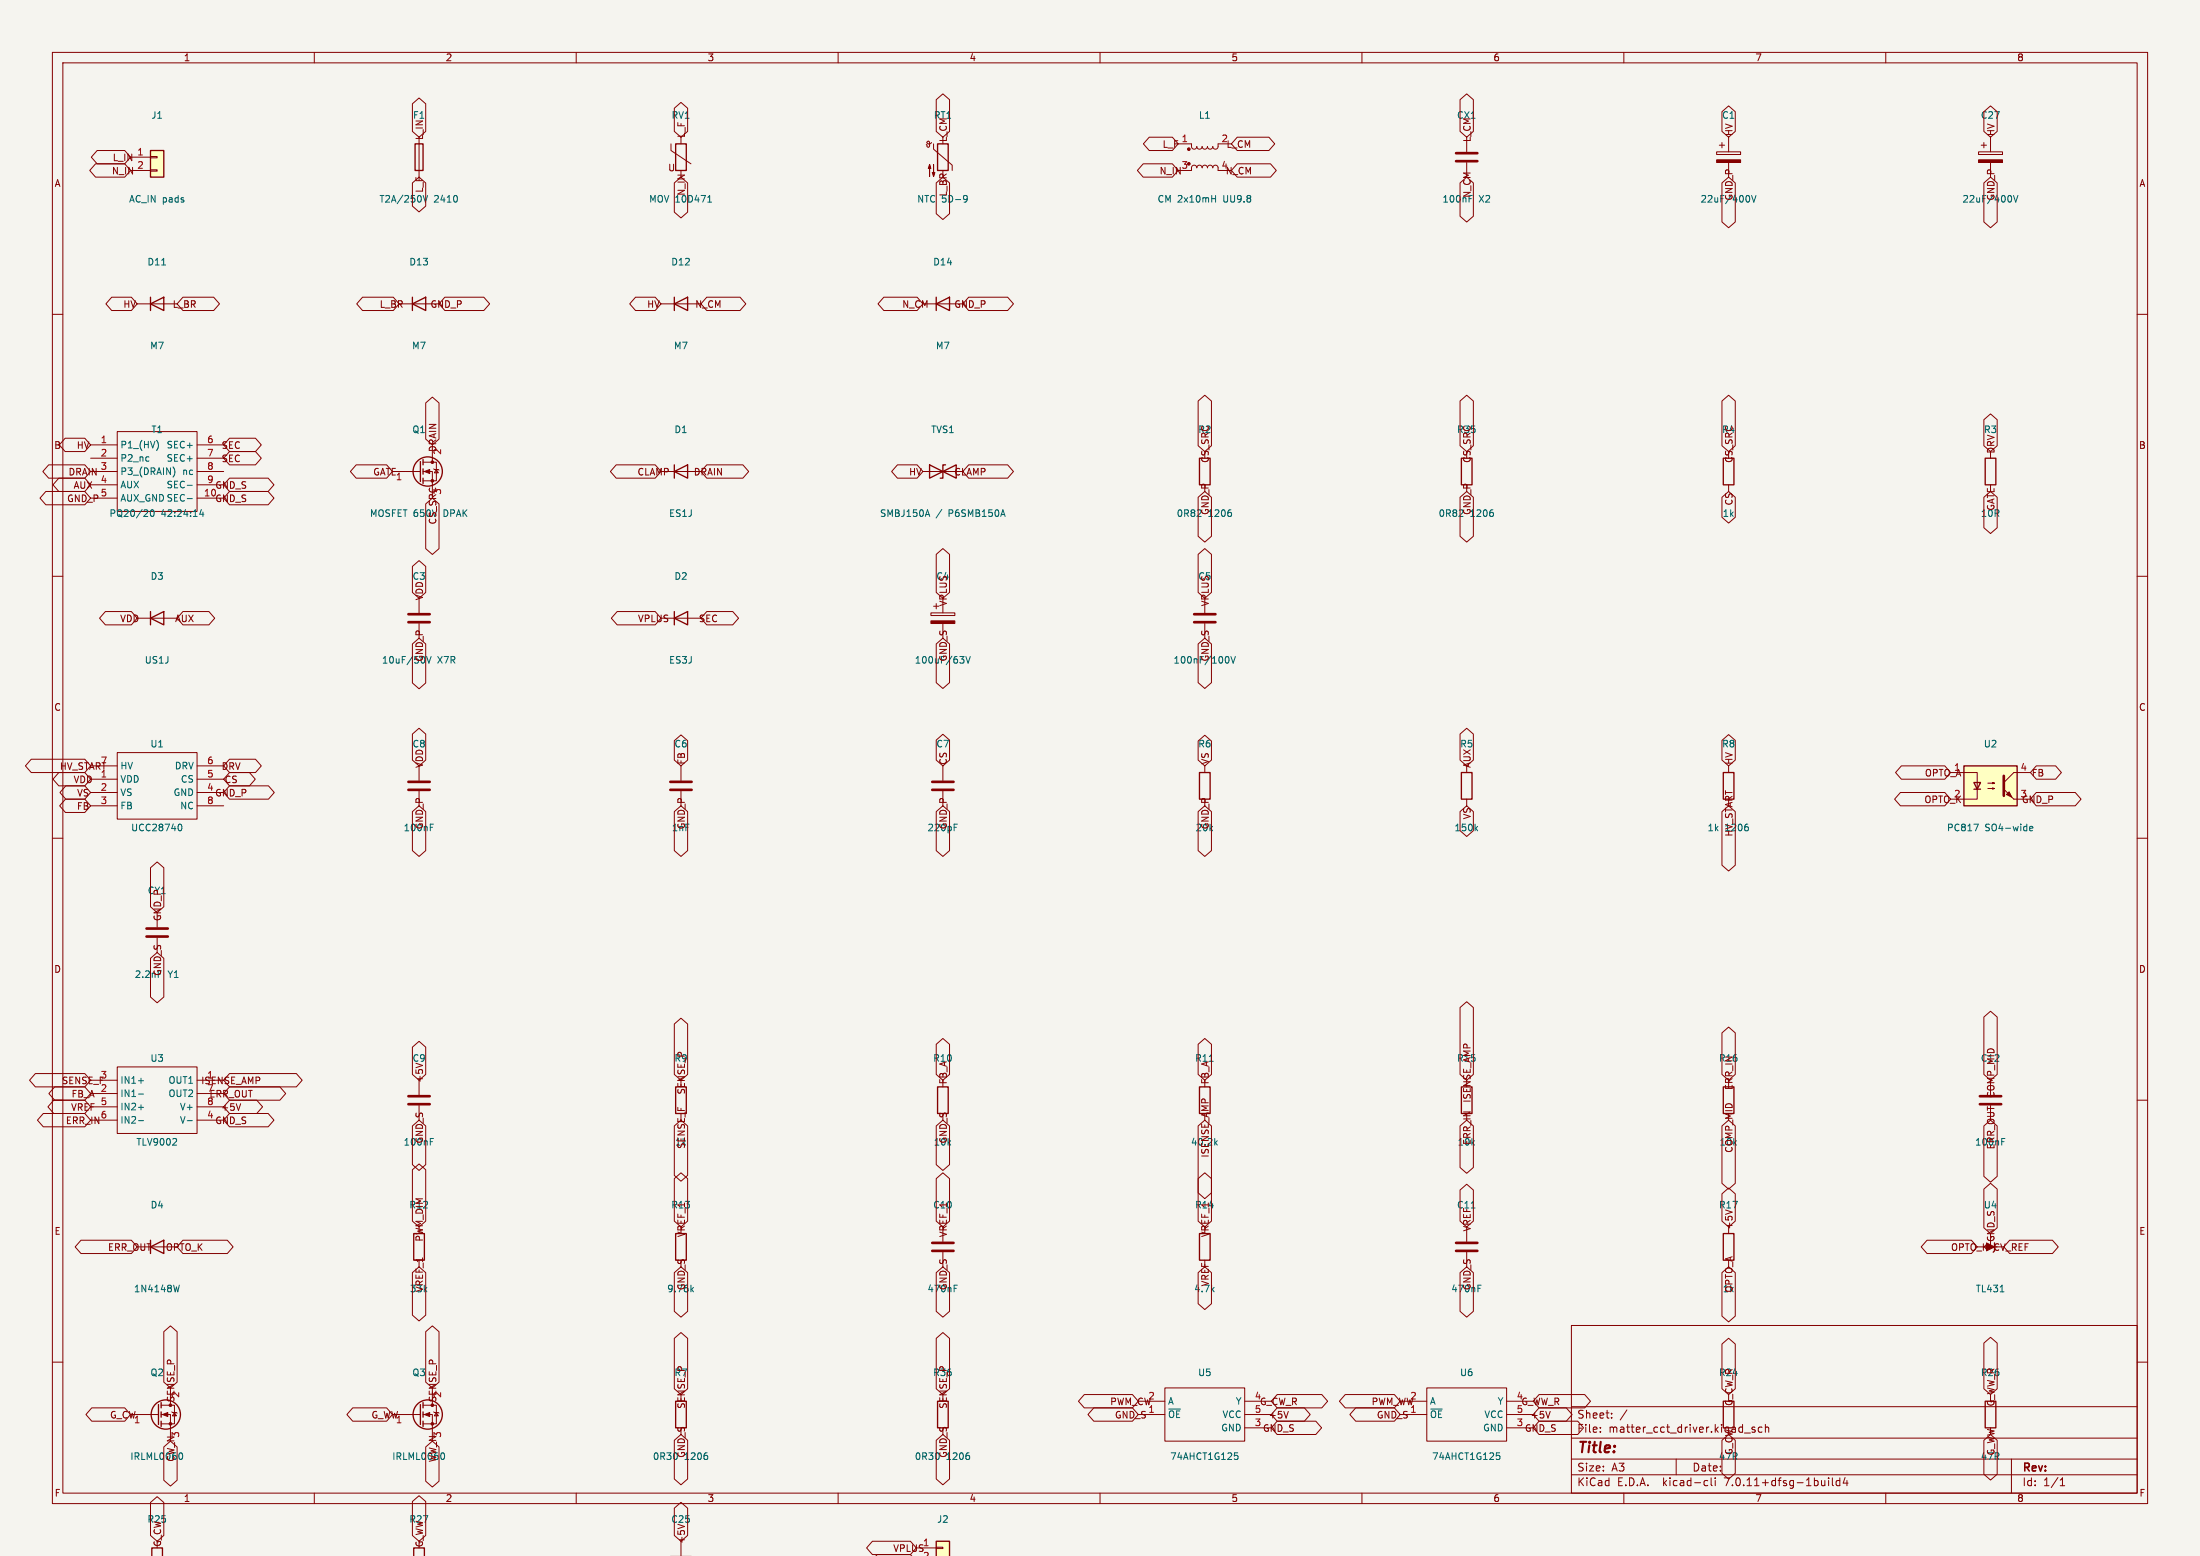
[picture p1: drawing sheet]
<svg xmlns="http://www.w3.org/2000/svg" width="420mm" height="297mm" viewBox="0 0 420 297" stroke-linecap="round" stroke-linejoin="round" font-family="sans-serif">
<path d="M0 0h420v297h-420z" fill="#f5f4ef" stroke="#f5f4ef" stroke-width=".19"/>
<g fill="none" stroke="#840000" stroke-width=".19">
<path d="M10 10h400v277h-400zM12 12h396v273h-396zM60 10v2M78.7 19.8l1.3-1.1 1.3 1.1v5.3l-1.3 1.1-1.3-1.1zM110 10v2M160 10v2M178.7 19l1.3-1.1 1.3 1.1v6.1l-1.3 1.1-1.3-1.1zM210 10v2M260 10v2M278.7 19l1.3-1.1 1.3 1.1v6.1l-1.3 1.1-1.3-1.1zM310 10v2M360 10v2"/>
<path d="M18.2 31.3h5.6l1.1 1.2-1.1 1.3h-5.6l-1.1-1.3zM18.5 28.7h5.3l1.1 1.3-1.1 1.3h-5.3l-1.1-1.3zM24.9 30h3.8M24.9 32.5h3.8M28.7 32.4h1.3v.3h-1.3zM28.7 29.9h1.3v.2h-1.3zM78.7 34.9l1.3-1.1 1.3 1.1v4.4l-1.3 1.2-1.3-1.2zM80 26.2v7.6M128.1 27.5v1.2l3.8 2.6M128.7 34.9l1.3-1.1 1.3 1.1v5.6l-1.3 1.1-1.3-1.1zM128.7 20.7l1.3-1.2 1.3 1.2v4.4l-1.3 1.1-1.3-1.1zM130 26.2v1.3"/>
<path d="M130 32.5v1.3M177.8 27.2l-.2 .2-.4 .1-.2-.2v-.2l.2-.1 .2 .1 .1 .8-.2 .2-.3-.1-.2-.4M178.2 27.5v1l3.6 3v1M178.7 34.9l1.3-1.1 1.3 1.1v5.9l-1.3 1.1-1.3-1.1zM180 32.5v1.3M218.2 31.3h5.6l1.1 1.2-1.1 1.3h-5.6l-1.1-1.3zM219.4 26.2h4.4l1.1 1.3-1.1 1.2h-4.4l-1.1-1.2zM224.9 27.5h2.6v.7l.5 .3 .3-.2 .2-.3 .1 .3 .3 .2 .4-.2 .2-.3 .1 .3 .3 .2 .4-.1 .2-.4 .2 .4h.5l.3-.4 .2 .3 .4 .2 .4-.3v-.7h2.6M232.5 32l-.1-.3-.3-.2-.4 .2-.2 .3-.1-.3-.3-.2-.4 .1-.2 .4-.2-.4h-.5l-.3 .4-.2-.3-.4-.2-.3 .2-.1 .3-.2-.3-.4-.2-.4 .3v.7h-2.6M232.5 32.5h2.6M236.2 26.2h6l1.2 1.3-1.2 1.2h-6l-1.1-1.2zM236.2 31.3h6.3l1.2 1.2-1.2 1.3h-6.3l-1.1-1.3z"/>
<path d="M278.7 34.9l1.3-1.1 1.3 1.1v6.4l-1.3 1.1-1.3-1.1zM280 26.2v2.8M280 31v2.8M327.7 29h4.6v.5h-4.6zM328.2 27.7h1M328.7 21.3l1.3-1.1 1.3 1.1v3.8l-1.3 1.1-1.3-1.1zM328.7 34.9l1.3-1.1 1.3 1.1v7.5l-1.3 1.1-1.3-1.1zM328.7 27.2v1M330 26.2v2.8M330 31v2.8M377.7 29h4.6v.5h-4.6zM378.2 27.7h1"/>
<path d="M378.7 34.9l1.3-1.1 1.3 1.1v7.5l-1.3 1.1-1.3-1.1zM378.7 21.3l1.3-1.1 1.3 1.1v3.8l-1.3 1.1-1.3-1.1zM378.7 27.2v1M380 26.2v2.8M380 31v2.8M10 60h2M21.3 56.7h3.8l1.1 1.3-1.1 1.3h-3.8l-1.1-1.3zM26.2 58h7.6M34.9 56.7h5.9l1.1 1.3-1.1 1.3h-5.9l-1.1-1.3zM69.2 56.7h5.9l1.1 1.3-1.1 1.3h-5.9l-1.1-1.3zM76.2 58h7.6M84.9 56.7h7.5l1.1 1.3-1.1 1.3h-7.5l-1.1-1.3z"/>
<path d="M121.3 56.7h3.8l1.1 1.3-1.1 1.3h-3.8l-1.1-1.3zM126.2 58h7.6M134.9 56.7h6.4l1.1 1.3-1.1 1.3h-6.4l-1.1-1.3zM168.7 56.7h6.4l1.1 1.3-1.1 1.3h-6.4l-1.1-1.3zM176.2 58h7.6M184.9 56.7h7.5l1.1 1.3-1.1 1.3h-7.5l-1.1-1.3zM408 60h2M81.3 76.9l1.2-1.1 1.3 1.1v6.9l-1.3 1.1-1.2-1.1zM228.7 76.5l1.3-1.1 1.3 1.1v8.6l-1.3 1.1-1.3-1.1zM278.7 76.5l1.3-1.1 1.3 1.1v8.6l-1.3 1.1-1.3-1.1zM328.7 76.5l1.3-1.1 1.3 1.1v8.6l-1.3 1.1-1.3-1.1zM8.7 93.8h7.5l1.1 1.3-1.1 1.3h-7.5l-1.1-1.3z"/>
<path d="M9.3 88.7h6.9l1.1 1.3-1.1 1.3h-6.9l-1.1-1.3zM11.2 91.3h5l1.1 1.2-1.1 1.3h-5l-1.1-1.3zM12.4 83.6h3.8l1.1 1.3-1.1 1.3h-3.8l-1.1-1.3zM17.3 90h5.1M17.3 84.9h5.1M17.3 95.1h5.1M17.3 87.5h5.1M17.3 92.5h5.1M22.4 82.4h15.2v15.2h-15.2zM37.6 90h5.1M37.6 84.9h5.1M37.6 95.1h5.1"/>
<path d="M37.6 87.5h5.1M37.6 92.5h5.1M43.8 93.8h7.4l1.1 1.3-1.1 1.3h-7.4l-1.1-1.3zM43.8 91.3h7.4l1.1 1.2-1.1 1.3h-7.4l-1.1-1.3zM43.8 86.2h5l1.1 1.3-1.1 1.2h-5l-1.1-1.2zM43.8 83.6h5l1.1 1.3-1.1 1.3h-5l-1.1-1.3zM68 88.7h5.8l1.1 1.3-1.1 1.3h-5.8l-1.1-1.3zM74.9 90h5.4M80.8 90h1.7v2.5M80.8 88.2h2.5v3.6h-2.5M81.3 96.2l1.2-1.1 1.3 1.1v8.5l-1.3 1.1-1.2-1.1zM82.5 84.9v3.3"/>
<path d="M82.8 89.5l1 .2M83.3 89.6l.4 .7h-.8zM117.6 88.7h7.5l1.1 1.3-1.1 1.3h-7.5l-1.1-1.3zM126.2 90h7.6M134.9 88.7h6.9l1.1 1.3-1.1 1.3h-6.9l-1.1-1.3zM171.3 88.7h3.8l1.1 1.3-1.1 1.3h-3.8l-1.1-1.3zM176.2 90h7.6M184.9 88.7h7.5l1.1 1.3-1.1 1.3h-7.5l-1.1-1.3zM228.7 94.9l1.3-1.1 1.3 1.1v7.5l-1.3 1.1-1.3-1.1zM278.7 94.9l1.3-1.1 1.3 1.1v7.5l-1.3 1.1-1.3-1.1zM328.7 94.9l1.3-1.1 1.3 1.1v3.8l-1.3 1.1-1.3-1.1zM330 92.5v1.3"/>
<path d="M378.7 80.1l1.3-1.1 1.3 1.1v5l-1.3 1.1-1.3-1.1zM378.7 94.9l1.3-1.1 1.3 1.1v5.8l-1.3 1.1-1.3-1.1zM380 86.2v1.3M10 110h2M20.1 116.7h5l1.1 1.3-1.1 1.3h-5l-1.1-1.3zM26.2 118h7.6M34.9 116.7h5l1.1 1.3-1.1 1.3h-5l-1.1-1.3zM78.7 108.1l1.3-1.1 1.3 1.1v5l-1.3 1.1-1.3-1.1zM80 114.2v2.8M80 119v2.8M117.8 116.7h7.3l1.1 1.3-1.1 1.3h-7.3l-1.1-1.3zM126.2 118h7.6"/>
<path d="M134.9 116.7h5l1.1 1.3-1.1 1.3h-5l-1.1-1.3zM177.7 117h4.6v.5h-4.6zM178.2 115.7h1M178.7 105.8l1.3-1.1 1.3 1.1v7.3l-1.3 1.1-1.3-1.1zM178.7 115.2v1M180 114.2v2.8M180 119v2.8M228.7 105.8l1.3-1.1 1.3 1.1v7.3l-1.3 1.1-1.3-1.1zM230 114.2v2.8M230 119v2.8M408 110h2M78.7 122.9l1.3-1.1 1.3 1.1v7.5l-1.3 1.1-1.3-1.1z"/>
<path d="M178.7 122.9l1.3-1.1 1.3 1.1v7.4l-1.3 1.1-1.3-1.1zM228.7 122.9l1.3-1.1 1.3 1.1v7.4l-1.3 1.1-1.3-1.1zM6 144.9h10.2l1.1 1.3-1.1 1.3h-10.2l-1.1-1.3zM10 160h2M11.2 147.5h5l1.1 1.2-1.1 1.3h-5l-1.1-1.3zM12.5 152.5h3.7l1.1 1.3-1.1 1.3h-3.7l-1.1-1.3zM12.6 150h3.6l1.1 1.3-1.1 1.2h-3.6l-1.2-1.2zM17.3 148.7h5.1M17.3 151.3h5.1M17.3 153.8h5.1M17.3 146.2h5.1M22.4 143.6h15.2v12.7h-15.2z"/>
<path d="M37.6 148.7h5.1M37.6 151.3h5.1M37.6 153.8h5.1M37.6 146.2h5.1M43.8 150h7.5l1.1 1.3-1.1 1.2h-7.5l-1.1-1.2zM43.8 144.9h5l1.1 1.3-1.1 1.3h-5l-1.1-1.3zM43.8 147.5h3.8l1.1 1.2-1.1 1.3h-3.8l-1.1-1.3zM78.7 154.9l1.3-1.1 1.3 1.1v7.5l-1.3 1.1-1.3-1.1zM78.7 140.1l1.3-1.1 1.3 1.1v5l-1.3 1.1-1.3-1.1zM80 146.2v2.8M80 151v2.8M128.7 154.9l1.3-1.1 1.3 1.1v7.5l-1.3 1.1-1.3-1.1z"/>
<path d="M128.7 141.4l1.3-1.1 1.3 1.1v3.7l-1.3 1.1-1.3-1.1zM130 146.2v2.8M130 151v2.8M178.7 141.3l1.3-1.1 1.3 1.1v3.8l-1.3 1.1-1.3-1.1zM178.7 154.9l1.3-1.1 1.3 1.1v7.5l-1.3 1.1-1.3-1.1zM180 146.2v2.8M180 151v2.8M228.7 154.9l1.3-1.1 1.3 1.1v7.5l-1.3 1.1-1.3-1.1zM228.7 141.4l1.3-1.1 1.3 1.1v3.7l-1.3 1.1-1.3-1.1zM230 146.2v1.3M278.7 140.1l1.3-1.1 1.3 1.1v5l-1.3 1.1-1.3-1.1zM278.7 154.9l1.3-1.1 1.3 1.1v3.7l-1.3 1.1-1.3-1.1z"/>
<path d="M280 146.2v1.3M280 152.5v1.3M328.7 141.3l1.3-1.1 1.3 1.1v3.8l-1.3 1.1-1.3-1.1zM328.7 154.9l1.3-1.1 1.3 1.1v10.2l-1.3 1.2-1.3-1.2zM330 146.2v1.3M362.8 151.3h8.5l1.1 1.2-1.1 1.3h-8.5l-1.1-1.3zM363 146.2h8.3l1.1 1.3-1.1 1.2h-8.3l-1.1-1.2zM374.9 147.5h2.6v5h-2.6M379.5 150.5h1.3l-.4 .1v-.2l.4 .1M379.5 149.5h1.3l-.4 .1v-.2l.4 .1M384.4 152.5h3.2M387.6 147.5h-3.2l-1.9 1.9"/>
<path d="M388.7 151.3h7.5l1.1 1.2-1.1 1.3h-7.5l-1.1-1.3zM388.7 146.2h3.7l1.1 1.3-1.1 1.2h-3.7l-1.1-1.2zM408 160h2M28.7 165.6l1.3-1.1 1.3 1.1v7.5l-1.3 1.1-1.3-1.1zM30 174.2v2.8M30 179v2.8M28.7 182.9l1.3-1.1 1.3 1.1v7.4l-1.3 1.1-1.3-1.1zM78.7 199.9l1.3-1.1 1.3 1.1v5.2l-1.3 1.1-1.3-1.1zM128.7 195.5l1.3-1.2 1.3 1.2v9.6l-1.3 1.1-1.3-1.1zM178.7 199.3l1.3-1.1 1.3 1.1v5.8l-1.3 1.1-1.3-1.1zM228.7 199.3l1.3-1.1 1.3 1.1v5.8l-1.3 1.1-1.3-1.1zM278.7 192.3l1.3-1.1 1.3 1.1v12.8l-1.3 1.1-1.3-1.1z"/>
<path d="M328.7 197.2l1.3-1.2 1.3 1.2v7.9l-1.3 1.1-1.3-1.1zM378.7 194.1l1.3-1.1 1.3 1.1v11l-1.3 1.1-1.3-1.1zM6.8 204.9h9.4l1.1 1.3-1.1 1.3h-9.4l-1.2-1.3zM8.3 212.5h7.9l1.1 1.3-1.1 1.3h-7.9l-1.1-1.3zM10 210h2M10.3 210h5.9l1.1 1.3-1.1 1.2h-5.9l-1.2-1.2zM10.4 207.5h5.8l1.1 1.2-1.1 1.3h-5.8l-1.1-1.3zM17.3 206.2h5.1M17.3 208.7h5.1M17.3 213.8h5.1M17.3 211.3h5.1M22.4 203.7h15.2v12.7h-15.2z"/>
<path d="M37.6 206.2h5.1M37.6 208.7h5.1M37.6 213.8h5.1M37.6 211.3h5.1M43.8 212.5h7.4l1.1 1.3-1.1 1.3h-7.4l-1.1-1.3zM43.8 210h5.2l1.1 1.3-1.1 1.2h-5.2l-1.1-1.2zM43.8 207.5h9.6l1.1 1.2-1.1 1.3h-9.6l-1.1-1.3zM43.8 204.9h12.8l1.1 1.3-1.1 1.3h-12.8l-1.1-1.3zM45.9 210.7l-.4 1.2M78.7 214.9l1.3-1.1 1.3 1.1v7.4l-1.3 1.1-1.3-1.1zM80 206.2v2.8M80 211v2.8"/>
<path d="M128.7 214.9l1.3-1.1 1.3 1.1v9.5l-1.3 1.1-1.3-1.1zM178.7 214.9l1.3-1.1 1.3 1.1v7.4l-1.3 1.1-1.3-1.1zM228.7 214.9l1.3-1.1 1.3 1.1v12.8l-1.3 1.1-1.3-1.1zM278.7 214.9l1.3-1.1 1.3 1.1v7.9l-1.3 1.2-1.3-1.2zM328.7 214.9l1.3-1.1 1.3 1.1v11l-1.3 1.1-1.3-1.1zM378.7 214.9l1.3-1.1 1.3 1.1v9.6l-1.3 1.2-1.3-1.2zM408 210h2M15.5 236.7h9.6l1.1 1.3-1.1 1.3h-9.6l-1.2-1.3zM28.7 238h2.6M34.9 236.7h8.5l1.1 1.3-1.1 1.3h-8.5l-1.1-1.3zM78.7 223.3l1.3-1.1 1.3 1.1v9.8l-1.3 1.1-1.3-1.1zM128.7 225l1.3-1.1 1.3 1.1v8.1l-1.3 1.1-1.3-1.1z"/>
<path d="M178.7 225l1.3-1.1 1.3 1.1v8.1l-1.3 1.1-1.3-1.1zM180 234.2v2.8M180 239v2.8M228.7 225l1.3-1.1 1.3 1.1v8.1l-1.3 1.1-1.3-1.1zM278.7 227.1l1.3-1.1 1.3 1.1v6l-1.3 1.1-1.3-1.1zM280 234.2v2.8M280 239v2.8M328.7 227.9l1.3-1.1 1.3 1.1v5.2l-1.3 1.1-1.3-1.1zM330 234.2v1.3M367.9 236.7h8.4l1.2 1.3-1.2 1.3h-8.4l-1.1-1.3zM378.7 227l1.3-1.1 1.3 1.1v7.3l-1.3 1.2-1.3-1.2zM380 235.5v2.5"/>
<path d="M383.7 236.7h8.1l1.1 1.3-1.1 1.3h-8.1l-1.2-1.3zM10 260h2M31.3 254.2l1.2-1.1 1.3 1.1v9.6l-1.3 1.1-1.2-1.1zM78.7 242.9l1.3-1.1 1.3 1.1v8.1l-1.3 1.1-1.3-1.1zM81.3 254.2l1.2-1.1 1.3 1.1v9.6l-1.3 1.1-1.2-1.1zM128.7 255.5l1.3-1.2 1.3 1.2v9.6l-1.3 1.1-1.3-1.1zM128.7 242.9l1.3-1.1 1.3 1.1v7.4l-1.3 1.1-1.3-1.1zM178.7 255.5l1.3-1.2 1.3 1.2v9.6l-1.3 1.1-1.3-1.1zM178.7 242.9l1.3-1.1 1.3 1.1v7.4l-1.3 1.1-1.3-1.1zM228.7 242.9l1.3-1.1 1.3 1.1v6l-1.3 1.1-1.3-1.1zM278.7 242.9l1.3-1.1 1.3 1.1v7.4l-1.3 1.1-1.3-1.1zM300 253h108v32h-108z"/>
<path d="M328.7 242.9l1.3-1.1 1.3 1.1v8.3l-1.3 1.1-1.3-1.1zM328.7 256.5l1.3-1.1 1.3 1.1v8.6l-1.3 1.1-1.3-1.1zM378.7 256.4l1.3-1.1 1.3 1.1v8.7l-1.3 1.1-1.3-1.1zM408 260h2M17.5 268.7h6.3l1.1 1.3-1.1 1.3h-6.3l-1.1-1.3zM24.9 270h5.4M30.8 270h1.7v5.1M30.8 268.2h2.5v3.6h-2.5M31.3 276.2l1.2-1.1 1.3 1.1v6.3l-1.3 1.2-1.2-1.2zM32.8 269.5l1 .2M33.3 269.6l.4 .7h-.8zM67.3 268.7h6.5l1.1 1.3-1.1 1.3h-6.5l-1.1-1.3z"/>
<path d="M74.9 270h5.4M80.8 270h1.7v5.1M80.8 268.2h2.5v3.6h-2.5M81.3 276.2l1.2-1.1 1.3 1.1v6.5l-1.3 1.1-1.2-1.1zM82.8 269.5l1 .2M83.3 269.6l.4 .7h-.8zM128.7 274.9l1.3-1.1 1.3 1.1v7.4l-1.3 1.1-1.3-1.1zM178.7 274.9l1.3-1.1 1.3 1.1v7.4l-1.3 1.1-1.3-1.1zM207 266.2h9.2l1.1 1.3-1.1 1.2h-9.2l-1.1-1.2zM208.8 268.7h7.4l1.1 1.3-1.1 1.3h-7.4l-1.1-1.3zM217.3 270h5.1M217.3 267.5h5.1"/>
<path d="M222.4 264.9h15.2v10.2h-15.2zM237.6 270h5.1M237.6 267.5h5.1M237.6 272.5h5.1M243.8 268.7h5.2l1.1 1.3-1.1 1.3h-5.2l-1.1-1.3zM243.8 266.2h8.5l1.2 1.3-1.2 1.2h-8.5l-1.1-1.2zM243.8 271.3h7.4l1.1 1.2-1.1 1.3h-7.4l-1.1-1.3zM245.9 269.4l-.4 1.3M256.8 266.2h9.4l1.1 1.3-1.1 1.2h-9.4l-1.1-1.2zM258.8 268.7h7.4l1.1 1.3-1.1 1.3h-7.4l-1.1-1.3zM267.3 270h5.1M267.3 267.5h5.1"/>
<path d="M272.4 264.9h15.2v10.2h-15.2zM287.6 270h5.1M287.6 267.5h5.1M287.6 272.5h5.1M293.8 271.3h7.4l1.1 1.2-1.1 1.3h-7.4l-1.1-1.3zM293.8 266.2h8.7l1.1 1.3-1.1 1.2h-8.7l-1.1-1.2zM293.8 268.7h5.2l1.1 1.3-1.1 1.3h-5.2l-1.1-1.3zM295.9 269.4l-.4 1.3M300 278.5h108M300 274.5h108M300 268.5h108M305.5 273.2v.2"/>
<path d="M305.5 272.5v.1M307.7 270.5v.2M307.7 269.8v.1M310.6 269.1l-1.3 1.9M320 278.5v3M328.7 274.9l1.3-1.1 1.3 1.1v6.3l-1.3 1.1-1.3-1.1zM333 273.5h1.2M335 272.5l-.3-.1-.3 .2 .1 .2 .5 .2v.3h-.6M336.4 272.5l-.5-.1-.2 .3 .1 .6h.6M337 272.5l.2-.1 .4 .1 .1 .9M337 271.9v1.5M378.7 274.9l1.3-1.1 1.3 1.1v6.5l-1.3 1.1-1.3-1.1z"/>
<path d="M384 278.5v6.5M28.7 286.8l1.3-1.1 1.3 1.1v6.3l-1.3 1.1-1.3-1.1zM60 285v2M78.7 286.6l1.3-1.1 1.3 1.1v6.5l-1.3 1.1-1.3-1.1zM110 285v2M128.7 287.9l1.3-1.1 1.3 1.1v5.2l-1.3 1.1-1.3-1.1zM130 294.2v2.8M160 285v2M166.5 294.2h7.3l1.1 1.3-1.1 1.2h-7.3l-1.1-1.2zM167.2 297.1l.3-.4h6.3l.3 .4M174.9 295.5h3.8M178.7 295.3h1.3v.3h-1.3z"/>
<path d="M210 285v2M260 285v2M300 281.5h108M310 285v2M325.6 282.6l.4 .1M326 283.5l-.4 .1M326.7 282.1v1.3l.2 .2M327.4 282.1v.1M327.4 282.6v1M349.1 282.1v.1M349.1 282.6v1M349.8 282.1v1.3l.2 .2"/>
<path d="M351.2 282.7l-.4-.1-.3 .3 .2 .6h.5M351.2 282.1v1.5M352.2 282l-.3 1.1h.9M352.6 282.6v1M360 285v2M393.3 283.6h.9M393.3 282.5l.4-.4v1.5"/>
</g>
<g fill="none" stroke="#840000" stroke-width=".25">
<path d="M28.7 28.7h2.6v5.1h-2.6zM79.2 27.5h1.6v5h-1.6zM129 27.5h2v5h-2zM179 27.5h2v5h-2zM28.7 58l2.6-1.3v2.6zM28.7 56.7v2.6M78.7 58l2.6-1.3v2.6zM78.7 56.7v2.6M128.7 58l2.6-1.3v2.6zM128.7 56.7v2.6M178.7 58l2.6-1.3v2.6zM178.7 56.7v2.6"/>
<path d="M80.3 88.1v3.8M80.8 87.7v1M80.8 89.5v1M80.8 91.3v1M128.7 90l2.6-1.3v2.6zM128.7 88.7v2.6M177.5 88.7v2.6l5-2.6v2.6zM180.5 88.7h-.5v2.6h-.5M229 87.5h2v5h-2zM279 87.5h2v5h-2zM329 87.5h2v5h-2zM379 87.5h2v5h-2z"/>
<path d="M28.7 118l2.6-1.3v2.6zM28.7 116.7v2.6M128.7 118l2.6-1.3v2.6zM128.7 116.7v2.6M229 147.5h2v5h-2zM279 147.5h2v5h-2zM329 147.5h2v5h-2zM374.9 146.2h10.2v7.6h-10.2zM376.8 149.4h1.3l-.6 1.2zM376.8 150.6h1.3M129 207.5h2v5h-2zM179 207.5h2v5h-2z"/>
<path d="M229 207.5h2v5h-2zM279 207.5h2v5h-2zM329 207.5h2v5h-2zM28.7 238l2.6-1.3v2.6zM28.7 236.7v2.6M79 235.5h2v5h-2zM129 235.5h2v5h-2zM229 235.5h2v5h-2zM329 235.5h2v5h-2zM30.3 268.1v3.8M30.8 267.7v1M30.8 269.5v1"/>
<path d="M30.8 271.3v1M80.3 268.1v3.8M80.8 267.7v1M80.8 269.5v1M80.8 271.3v1M129 267.5h2v5h-2zM179 267.5h2v5h-2zM329 267.5h2v5h-2zM379 267.5h2v5h-2zM29 297.1v-1.6h2v1.6M79 297.1v-1.6h2v1.6M178.7 297.1v-2.9h2.6v2.9"/>
<circle cx="81.7" cy="90" r="2.79"/>
<circle cx="31.7" cy="270" r="2.79"/>
<circle cx="81.7" cy="270" r="2.79"/>
</g>
<g fill="none" stroke="#006464" stroke-width=".19">
<path d="M80.8 37.3l.4 1.3 .4-1.3M87.3 37.6v.7M135.1 38.6h.7M135.2 37.6l.3-.3v1.3M184.1 37.4l.3-.1 .3 .3a.84 .84 0 0 1-.4 1h-.2M184.7 37.9l-.3 .2-.3-.1M231.3 37.9h.8M232.1 37.3v1.3M333.7 37.3a.79 .79 0 0 1 0 1.3M334.4 37.3l.4 1.3 .4-1.3M383.7 37.3a.79 .79 0 0 1 0 1.3M384.4 37.3l.4 1.3 .4-1.3"/>
<path d="M30.9 50.6h.7M28.8 97.4l.2-.1a.68 .68 0 0 1 .4 .6 .68 .68 0 0 1-.4 .7l-.3-.5zM30.1 84.4l.1 .5-.1 .7M33.2 89.4l.2 .6-.2 .8M35.7 95.2h1M35.7 92.6h1M38.4 97.2l-.3 1h.8M38.7 97.7v.9M176.8 98.2h.6M177.1 97.3l.4 1.3M235 97.9v.6M285 97.9v.6"/>
<path d="M81.5 125.3l.4 1.3 .4-1.3M183.2 125.3h.8l-.4 .5M183.8 125.8l.2 .2v.3l-.2 .3M184.4 125.3l.4 1.3 .4-1.3M234.1 125.4l.1-.1a.68 .68 0 0 1 .4 .6 .68 .68 0 0 1-.4 .7l-.1-.1M235 125.3l.4 1.3 .4-1.3M34.2 157.4l.1-.1a.68 .68 0 0 1 .4 .6 .68 .68 0 0 1-.4 .7l-.1-.1M82.1 157.3h.7M82.1 157.9h.5M182.1 157.3h.7M182.1 157.9h.5M281.7 158.1l.4 .5"/>
<path d="M282.1 157.7l-.5 .5M333.7 157.9v.6M376.8 157.3h.9l-.6 1.3M387.5 158.2l.6-.2-.1-.2-.4-.1-.1 .2v.6h.5M26.4 208.8h1M26.4 206.3h1M26.4 213.9h1M26.4 211.4h1M33.6 217.4l.1 .2v.3l-.8 .7h.8M35.7 213.9h1M82.1 217.9h.5M82.1 217.3h.7"/>
<path d="M232 218.1l.4 .5M232.4 217.7l-.5 .5M382.1 217.9h.5M382.1 217.3h.7M280.9 230.6h.7M34.2 245.3l-.3 1.3M132 246.1l.4 .5M132.4 245.7l-.5 .5M182.1 245.9h.5M182.1 245.3h.7M282.1 245.9h.5M282.1 245.3h.7"/>
<path d="M381.8 246.6h.8M34.4 277.3a.68 .68 0 0 1 .5 .6 .68 .68 0 0 1-.5 .7M84.4 277.3a.68 .68 0 0 1 .5 .6 .68 .68 0 0 1-.5 .7M135 277.9v.6M185 277.9v.6M235.7 277.3h.6M235.8 277.8h.3l.3 .2-.1 .5-.5 .1M285.7 277.3h.6M285.8 277.8h.3l.2 .2-.1 .5-.4 .1"/>
</g>
<g fill="#ffffc2" stroke="#ffffc2" stroke-width=".19">
<path d="M178.7 294.2h2.6v2.9h-2.6z"/>
<path d="M374.9 146.2h10.2v7.6h-10.2z"/>
<path d="M28.7 28.7h2.6v5.1h-2.6z"/>
</g>
<g fill="#840000" stroke="#840000" stroke-width=".19">
<path d="M81 270l1-.4v.8z"/>
<path d="M31 270l1-.4v.8z"/>
<path d="M382.5 150.6l1.9 1.9z"/>
<path d="M383 151.7l.6-.6 .5 1.1z"/>
<path d="M377.7 30.5h4.6v.5h-4.6z"/>
<path d="M327.7 30.5h4.6v.5h-4.6z"/>
<path d="M81 90l1-.4v.8z"/>
<path d="M177.7 118.5h4.6v.5h-4.6z"/>
<path d="M177.5 31.4l.2 .8h-.5l.3-.8v2.3z"/>
<path d="M178.2 31.4v2.3l-.2-.8h.5l-.3 .8z"/>
<circle cx="82.5" cy="271.8" r=".25"/>
<circle cx="82.5" cy="268.2" r=".25"/>
<circle cx="32.5" cy="271.8" r=".25"/>
<circle cx="32.5" cy="268.2" r=".25"/>
<circle cx="82.5" cy="91.8" r=".25"/>
<circle cx="82.5" cy="88.2" r=".25"/>
<circle cx="227" cy="31.3" r=".25"/>
<circle cx="227" cy="28.5" r=".25"/>
</g>
<g fill="none" stroke="#840000" stroke-width=".51">
<path d="M278 30.8h4M278 29.2h4M78 118.8h4M78 117.2h4M228 118.8h4M228 117.2h4M78 150.8h4M78 149.2h4M128 150.8h4M128 149.2h4M178 150.8h4M178 149.2h4"/>
<path d="M382.5 148.1v3.8M28 178.8h4M28 177.2h4M78 210.8h4M78 209.2h4M378 210.8h4M378 209.2h4M178 238.8h4M178 237.2h4M278 238.8h4M278 237.2h4"/>
</g>
<text font-size="2.8" fill="#840000" x="301" y="277.9">Title:</text>
<g font-size="2.1" fill="#840000">
<text x="301" y="273.7">File:</text>
<text x="301" y="271">Sheet:</text>
<text x="307.1" y="273.7">matter_cct_driver.kicad_sch</text>
<text x="301" y="281.1">Size:</text>
<text x="307.6" y="281.1">A3</text>
<text x="323" y="281.1">Date:</text>
<text x="386" y="281.3">Rev:</text>
<text x="301" y="283.9">KiCad</text>
<text x="308.7" y="283.9">E.D.A.</text>
<text x="317.6" y="283.9">kicad-cli</text>
<text x="329.5" y="283.9">7.0.11+dfsg-1build4</text>
<text x="386" y="283.9">Id:</text>
<text x="390.1" y="283.9">1/1</text>
</g>
<g font-size="1.8" fill="#840000">
<text x="35" y="11.9">1</text>
<text x="85" y="11.9">2</text>
<text x="135" y="11.9">3</text>
<text x="185" y="11.9">4</text>
<text x="235" y="11.9">5</text>
<text x="285" y="11.9">6</text>
<text x="335" y="11.9">7</text>
<text x="385" y="11.9">8</text>
<text x="78.7" y="22.9">F1</text>
<text x="178.2" y="22.9">RT1</text>
<text x="278.1" y="22.9">CX1</text>
<text x="81" y="26.8" transform="rotate(-90 81 26.8)">L_IN</text>
<text x="131" y="26.4" transform="rotate(-90 131 26.4)">L_F</text>
<text x="181" y="27.2" transform="rotate(-90 181 27.2)">L_CM</text>
<text x="221.8" y="28.4">L_F</text>
<text x="234" y="28.4">L_CM</text>
<text x="281" y="27.2" transform="rotate(-90 281 27.2)">L_CM</text>
<text x="331" y="26.1" transform="rotate(-90 331 26.1)">HV</text>
<text x="381" y="26.1" transform="rotate(-90 381 26.1)">HV</text>
<text x="10.3" y="35.9">A</text>
<text x="21.3" y="33.5">N_IN</text>
<text x="21.4" y="31">L_IN</text>
<text x="127.4" y="32.9">U</text>
<text x="221.3" y="33.5">N_IN</text>
<text x="233.9" y="33.5">N_CM</text>
<text x="408.3" y="35.9">A</text>
<text x="81" y="36.9" transform="rotate(-90 81 36.9)">L_F</text>
<text x="131" y="37.5" transform="rotate(-90 131 37.5)">N_IN</text>
<text x="179.7" y="38.9">5D-9</text>
<text x="181" y="37.6" transform="rotate(-90 181 37.6)">L_BR</text>
<text x="275.3" y="38.9">100nF</text>
<text x="281" y="37.9" transform="rotate(-90 281 37.9)">N_CM</text>
<text x="331" y="38.4" transform="rotate(-90 331 38.4)">GND_P</text>
<text x="381" y="38.4" transform="rotate(-90 381 38.4)">GND_P</text>
<text x="23.4" y="59">HV</text>
<text x="32.9" y="59">L_BR</text>
<text x="72.4" y="59">L_BR</text>
<text x="82.1" y="59">GND_P</text>
<text x="123.5" y="59">HV</text>
<text x="132.6" y="59">N_CM</text>
<text x="172.1" y="59">N_CM</text>
<text x="182.1" y="59">GND_P</text>
<text x="228.7" y="82.9">R2</text>
<text x="278.1" y="82.9">R35</text>
<text x="328.7" y="82.9">R4</text>
<text x="378.7" y="82.9">R3</text>
<text x="10.3" y="85.9">B</text>
<text x="14.6" y="85.9">HV</text>
<text x="42.2" y="88.4">SEC</text>
<text x="42.2" y="85.9">SEC</text>
<text x="83.5" y="86.4" transform="rotate(-90 83.5 86.4)">DRAIN</text>
<text x="84.5" y="86.9" transform="rotate(-90 84.5 86.9)">2</text>
<text x="231" y="88.5" transform="rotate(-90 231 88.5)">CS_SRC</text>
<text x="281" y="88.5" transform="rotate(-90 281 88.5)">CS_SRC</text>
<text x="331" y="88.5" transform="rotate(-90 331 88.5)">CS_SRC</text>
<text x="381" y="86.7" transform="rotate(-90 381 86.7)">DRV</text>
<text x="408.2" y="85.9">B</text>
<text x="13" y="91">DRAIN</text>
<text x="14" y="93.5">AUX</text>
<text x="19.1" y="94.8">5</text>
<text x="38.8" y="94.8">10</text>
<text x="41" y="93.5">GND_S</text>
<text x="71.2" y="91">GATE</text>
<text x="84.5" y="94.5" transform="rotate(-90 84.5 94.5)">3</text>
<text x="121.6" y="91">CLAMP</text>
<text x="132.4" y="91">DRAIN</text>
<text x="173.4" y="91">HV</text>
<text x="182.1" y="91">CLAMP</text>
<text x="12.7" y="96">GND_P</text>
<text x="41" y="96">GND_S</text>
<text x="83.5" y="100.2" transform="rotate(-90 83.5 100.2)">CS_SRC</text>
<text x="230.6" y="98.9">1206</text>
<text x="231" y="98.4" transform="rotate(-90 231 98.4)">GND_P</text>
<text x="280.6" y="98.9">1206</text>
<text x="281" y="98.4" transform="rotate(-90 281 98.4)">GND_P</text>
<text x="331" y="96.6" transform="rotate(-90 331 96.6)">CS</text>
<text x="378.1" y="98.9">10R</text>
<text x="381" y="97.6" transform="rotate(-90 381 97.6)">GATE</text>
<text x="78.7" y="110.9">C3</text>
<text x="178.7" y="110.9">C4</text>
<text x="228.7" y="110.9">C5</text>
<text x="22.8" y="119">VDD</text>
<text x="33.3" y="119">AUX</text>
<text x="81" y="114.7" transform="rotate(-90 81 114.7)">VDD</text>
<text x="121.7" y="119">VPLUS</text>
<text x="133.3" y="119">SEC</text>
<text x="181" y="115.8" transform="rotate(-90 181 115.8)">VPLUS</text>
<text x="231" y="115.8" transform="rotate(-90 231 115.8)">VPLUS</text>
<text x="81" y="126.4" transform="rotate(-90 81 126.4)">GND_P</text>
<text x="181" y="126.4" transform="rotate(-90 181 126.4)">GND_S</text>
<text x="231" y="126.4" transform="rotate(-90 231 126.4)">GND_S</text>
<text x="10.3" y="135.9">C</text>
<text x="408.2" y="135.9">C</text>
<text x="78.7" y="142.9">C8</text>
<text x="11.3" y="147.1">HV_START</text>
<text x="14" y="149.7">VDD</text>
<text x="19.1" y="145.9">7</text>
<text x="42.2" y="147.1">DRV</text>
<text x="42.8" y="149.7">CS</text>
<text x="81" y="146.7" transform="rotate(-90 81 146.7)">VDD</text>
<text x="131" y="146" transform="rotate(-90 131 146)">FB</text>
<text x="181" y="146.1" transform="rotate(-90 181 146.1)">CS</text>
<text x="231" y="146" transform="rotate(-90 231 146)">VS</text>
<text x="281" y="146.7" transform="rotate(-90 281 146.7)">AUX</text>
<text x="331" y="146.1" transform="rotate(-90 331 146.1)">HV</text>
<text x="367.4" y="148.4">OPTO_A</text>
<text x="372.9" y="147.2">1</text>
<text x="387.8" y="148.4">FB</text>
<text x="14.6" y="154.8">FB</text>
<text x="14.6" y="152.2">VS</text>
<text x="41" y="152.2">GND_P</text>
<text x="367.3" y="153.5">OPTO_K</text>
<text x="372.9" y="152.3">2</text>
<text x="385.6" y="152.3">3</text>
<text x="385.9" y="153.5">GND_P</text>
<text x="77" y="158.9">100nF</text>
<text x="81" y="158.4" transform="rotate(-90 81 158.4)">GND_P</text>
<text x="128.2" y="158.9">1nF</text>
<text x="131" y="158.4" transform="rotate(-90 131 158.4)">GND_P</text>
<text x="177" y="158.9">220pF</text>
<text x="181" y="158.4" transform="rotate(-90 181 158.4)">GND_P</text>
<text x="228.2" y="158.9">20k</text>
<text x="231" y="158.4" transform="rotate(-90 231 158.4)">GND_P</text>
<text x="281" y="156.5" transform="rotate(-90 281 156.5)">VS</text>
<text x="329.3" y="158.9">1206</text>
<text x="331" y="159.8" transform="rotate(-90 331 159.8)">HV_START</text>
<text x="28.1" y="170.9">CY1</text>
<text x="31" y="175.9" transform="rotate(-90 31 175.9)">GND_P</text>
<text x="10.3" y="185.9">D</text>
<text x="408.2" y="185.9">D</text>
<text x="25.6" y="186.9">2.2nF</text>
<text x="31" y="186.4" transform="rotate(-90 31 186.4)">GND_S</text>
<text x="78.7" y="202.9">C9</text>
<text x="128.7" y="202.9">R9</text>
<text x="178.1" y="202.9">R10</text>
<text x="228.1" y="202.9">R11</text>
<text x="278.1" y="202.9">R15</text>
<text x="328.1" y="202.9">R16</text>
<text x="378.1" y="202.9">C12</text>
<text x="11.7" y="207.1">SENSE_F</text>
<text x="13.6" y="209.7">FB_A</text>
<text x="19.1" y="205.9">3</text>
<text x="38.3" y="207.1">ISENSE_AMP</text>
<text x="39.5" y="205.9">1</text>
<text x="39.5" y="208.5">7</text>
<text x="39.9" y="209.7">ERR_OUT</text>
<text x="81" y="206.8" transform="rotate(-90 81 206.8)">+5V</text>
<text x="131" y="209" transform="rotate(-90 131 209)">SENSE_P</text>
<text x="181" y="207.1" transform="rotate(-90 181 207.1)">FB_A</text>
<text x="231" y="207.1" transform="rotate(-90 231 207.1)">FB_A</text>
<text x="331" y="208.2" transform="rotate(-90 331 208.2)">ERR_IN</text>
<text x="381" y="209.7" transform="rotate(-90 381 209.7)">COMP_MID</text>
<text x="12.5" y="214.8">ERR_IN</text>
<text x="13.5" y="212.2">VREF</text>
<text x="39.5" y="211">8</text>
<text x="41" y="214.8">GND_S</text>
<text x="42.1" y="212.2">+5V</text>
<text x="281" y="210.6" transform="rotate(-90 281 210.6)">ISENSE_AMP</text>
<text x="77" y="218.9">100nF</text>
<text x="81" y="218.4" transform="rotate(-90 81 218.4)">GND_S</text>
<text x="128.8" y="218.9">1k</text>
<text x="131" y="219.4" transform="rotate(-90 131 219.4)">SENSE_F</text>
<text x="178.2" y="218.9">10k</text>
<text x="181" y="218.4" transform="rotate(-90 181 218.4)">GND_S</text>
<text x="227.3" y="218.9">40.2k</text>
<text x="231" y="221.1" transform="rotate(-90 231 221.1)">ISENSE_AMP</text>
<text x="278.2" y="218.9">10k</text>
<text x="281" y="218.6" transform="rotate(-90 281 218.6)">ERR_IN</text>
<text x="328.2" y="218.9">10k</text>
<text x="331" y="220.1" transform="rotate(-90 331 220.1)">COMP_MID</text>
<text x="377" y="218.9">100nF</text>
<text x="381" y="219.5" transform="rotate(-90 381 219.5)">ERR_OUT</text>
<text x="78.1" y="230.9">R12</text>
<text x="128.1" y="230.9">R13</text>
<text x="178.1" y="230.9">C10</text>
<text x="228.1" y="230.9">R14</text>
<text x="278.1" y="230.9">C11</text>
<text x="328.1" y="230.9">R17</text>
<text x="378.6" y="230.9">U4</text>
<text x="10.3" y="235.9">E</text>
<text x="20.5" y="239">ERR_OUT</text>
<text x="31.6" y="239">OPTO_K</text>
<text x="81" y="237.1" transform="rotate(-90 81 237.1)">PWM_DIM</text>
<text x="131" y="236.2" transform="rotate(-90 131 236.2)">VREF_1</text>
<text x="181" y="236.2" transform="rotate(-90 181 236.2)">VREF_1</text>
<text x="231" y="236.2" transform="rotate(-90 231 236.2)">VREF_1</text>
<text x="281" y="235.2" transform="rotate(-90 281 235.2)">VREF</text>
<text x="331" y="234.8" transform="rotate(-90 331 234.8)">+5V</text>
<text x="372.4" y="239">OPTO_K CV_REF</text>
<text x="381" y="237.2" transform="rotate(-90 381 237.2)">GND_S</text>
<text x="408.3" y="235.9">E</text>
<text x="231" y="245.6" transform="rotate(-90 231 245.6)">VREF</text>
<text x="78.2" y="246.9">33k</text>
<text x="81" y="246.7" transform="rotate(-90 81 246.7)">VREF_1</text>
<text x="127.3" y="246.9">9.76k</text>
<text x="131" y="246.4" transform="rotate(-90 131 246.4)">GND_S</text>
<text x="177" y="246.9">470nF</text>
<text x="181" y="246.4" transform="rotate(-90 181 246.4)">GND_S</text>
<text x="227.9" y="246.9">4.7k</text>
<text x="277" y="246.9">470nF</text>
<text x="281" y="246.4" transform="rotate(-90 281 246.4)">GND_S</text>
<text x="328.8" y="246.9">1k</text>
<text x="331" y="246.8" transform="rotate(-90 331 246.8)">OPTO_A</text>
<text x="128.7" y="262.9">R7</text>
<text x="178.1" y="262.9">R36</text>
<text x="328.1" y="262.9">R24</text>
<text x="378.1" y="262.9">R26</text>
<text x="33.5" y="267.7" transform="rotate(-90 33.5 267.7)">SENSE_P</text>
<text x="34.5" y="266.9" transform="rotate(-90 34.5 266.9)">2</text>
<text x="83.5" y="267.7" transform="rotate(-90 83.5 267.7)">SENSE_P</text>
<text x="84.5" y="266.9" transform="rotate(-90 84.5 266.9)">2</text>
<text x="131" y="269" transform="rotate(-90 131 269)">SENSE_P</text>
<text x="181" y="269" transform="rotate(-90 181 269)">SENSE_P</text>
<text x="211.8" y="268.4">PWM_CW</text>
<text x="239.5" y="267.2">4</text>
<text x="240.4" y="268.4">G_CW_R</text>
<text x="261.7" y="268.4">PWM_WW</text>
<text x="289.5" y="267.2">4</text>
<text x="289.5" y="269.7">5</text>
<text x="290.3" y="268.4">G_WW_R</text>
<text x="331" y="268.5" transform="rotate(-90 331 268.5)">G_CW_R</text>
<text x="381" y="268.6" transform="rotate(-90 381 268.6)">G_WW_R</text>
<text x="20.9" y="271">G_CW</text>
<text x="70.8" y="271">G_WW</text>
<text x="212.7" y="271">GND_S</text>
<text x="241" y="273.5">GND_S</text>
<text x="242.1" y="271">+5V</text>
<text x="262.7" y="271">GND_S</text>
<text x="291" y="273.5">GND_S</text>
<text x="292.1" y="271">+5V</text>
<text x="33.5" y="279.1" transform="rotate(-90 33.5 279.1)">CW_N</text>
<text x="83.5" y="279.2" transform="rotate(-90 83.5 279.2)">WW_N</text>
<text x="130.6" y="278.9">1206</text>
<text x="131" y="278.4" transform="rotate(-90 131 278.4)">GND_S</text>
<text x="180.6" y="278.9">1206</text>
<text x="181" y="278.4" transform="rotate(-90 181 278.4)">GND_S</text>
<text x="328.1" y="278.9">47R</text>
<text x="331" y="277.8" transform="rotate(-90 331 277.8)">G_CW</text>
<text x="378.1" y="278.9">47R</text>
<text x="381" y="277.9" transform="rotate(-90 381 277.9)">G_WW</text>
<text x="10.3" y="285.9">F</text>
<text x="35" y="286.9">1</text>
<text x="85" y="286.9">2</text>
<text x="135" y="286.9">3</text>
<text x="185" y="286.9">4</text>
<text x="235" y="286.9">5</text>
<text x="285" y="286.9">6</text>
<text x="335" y="286.9">7</text>
<text x="385" y="286.9">8</text>
<text x="408.3" y="285.9">F</text>
<text x="28.1" y="290.9">R25</text>
<text x="78.1" y="290.9">R27</text>
<text x="128.1" y="290.9">C25</text>
<text x="31" y="295.3" transform="rotate(-90 31 295.3)">G_CW</text>
<text x="81" y="295.4" transform="rotate(-90 81 295.4)">G_WW</text>
<text x="131" y="294.8" transform="rotate(-90 131 294.8)">+5V</text>
<text x="170.4" y="296.4">VPLUS</text>
<text x="176.1" y="295.2">1</text>
<text x="176.1" y="297.7">2</text>
</g>
<g font-size="1.8" fill="#006464">
<text x="28.8" y="22.9">J1</text>
<text x="128.1" y="22.9">RV1</text>
<text x="228.8" y="22.9">L1</text>
<text x="328.7" y="22.9">C1</text>
<text x="378.1" y="22.9">C27</text>
<text x="24.5" y="38.9">AC_IN pads</text>
<text x="72.3" y="38.9">T2A/250V</text>
<text x="82.8" y="38.9">2410</text>
<text x="123.8" y="38.9">MOV</text>
<text x="128.9" y="38.9">10D471</text>
<text x="175" y="38.9">NTC</text>
<text x="220.9" y="38.9">CM 2x10mH</text>
<text x="233.6" y="38.9">UU9.8</text>
<text x="282.3" y="38.9">X2</text>
<text x="324.5" y="38.9">22uF/400V</text>
<text x="374.5" y="38.9">22uF/400V</text>
<text x="28.1" y="50.9">D11</text>
<text x="78.1" y="50.9">D13</text>
<text x="128.1" y="50.9">D12</text>
<text x="178.1" y="50.9">D14</text>
<text x="28.6" y="66.9">M7</text>
<text x="78.6" y="66.9">M7</text>
<text x="128.6" y="66.9">M7</text>
<text x="178.6" y="66.9">M7</text>
<text x="28.8" y="82.9">T1</text>
<text x="78.6" y="82.9">Q1</text>
<text x="128.7" y="82.9">D1</text>
<text x="177.7" y="82.9">TVS1</text>
<text x="22.9" y="85.8">P1_(HV)</text>
<text x="22.9" y="88.3">P2_nc</text>
<text x="31.7" y="85.8">SEC+</text>
<text x="31.7" y="88.3">SEC+</text>
<text x="22.9" y="90.9">P3_(DRAIN)</text>
<text x="22.9" y="93.4">AUX</text>
<text x="22.9" y="95.9">AUX_GNDSEC-</text>
<text x="31.7" y="93.4">SEC-</text>
<text x="34.7" y="90.9">nc</text>
<text x="20.8" y="98.9">PQ20/20</text>
<text x="30.7" y="98.9">42:24:14</text>
<text x="70.5" y="98.9">MOSFET 650V</text>
<text x="84.8" y="98.9">DPAK</text>
<text x="127.6" y="98.9">ES1J</text>
<text x="167.9" y="98.9">SMBJ150A</text>
<text x="178.7" y="98.9">/</text>
<text x="181.2" y="98.9">P6SMB150A</text>
<text x="224.5" y="98.9">0R82</text>
<text x="274.5" y="98.9">0R82</text>
<text x="328.8" y="98.9">1k</text>
<text x="28.7" y="110.9">D3</text>
<text x="128.7" y="110.9">D2</text>
<text x="27.5" y="126.9">US1J</text>
<text x="72.8" y="126.9">10uF/50V</text>
<text x="83.5" y="126.9">X7R</text>
<text x="127.6" y="126.9">ES3J</text>
<text x="174.5" y="126.9">100uF/63V</text>
<text x="223.9" y="126.9">100nF/100V</text>
<text x="28.6" y="142.9">U1</text>
<text x="128.7" y="142.9">C6</text>
<text x="178.7" y="142.9">C7</text>
<text x="228.7" y="142.9">R6</text>
<text x="278.7" y="142.9">R5</text>
<text x="328.7" y="142.9">R8</text>
<text x="378.6" y="142.9">U2</text>
<text x="22.9" y="149.6">VDD</text>
<text x="22.9" y="147.1">HV</text>
<text x="33.3" y="147.1">DRV</text>
<text x="34.4" y="149.6">CS</text>
<text x="22.9" y="152.1">VS</text>
<text x="22.9" y="154.7">FB</text>
<text x="33" y="152.1">GND</text>
<text x="34.3" y="154.7">NC</text>
<text x="24.9" y="158.9">UCC28740</text>
<text x="277.6" y="158.9">150k</text>
<text x="325.9" y="158.9">1k</text>
<text x="371.6" y="158.9">PC817</text>
<text x="378.9" y="158.9">SO4-wide</text>
<text x="32.1" y="186.9">Y1</text>
<text x="28.6" y="202.9">U3</text>
<text x="22.9" y="209.6">IN1-</text>
<text x="22.9" y="207.1">IN1+</text>
<text x="32.1" y="207.1">OUT1</text>
<text x="32.1" y="209.6">OUT2</text>
<text x="22.9" y="212.1">IN2+</text>
<text x="22.9" y="214.7">IN2-</text>
<text x="34.2" y="214.7">V-</text>
<text x="34.2" y="212.1">V+</text>
<text x="25.9" y="218.9">TLV9002</text>
<text x="28.7" y="230.9">D4</text>
<text x="25.5" y="246.9">1N4148W</text>
<text x="377.1" y="246.9">TL431</text>
<text x="28.6" y="262.9">Q2</text>
<text x="78.6" y="262.9">Q3</text>
<text x="228.6" y="262.9">U5</text>
<text x="278.6" y="262.9">U6</text>
<text x="222.9" y="268.3">A</text>
<text x="235.8" y="268.3">Y</text>
<text x="272.9" y="268.3">A</text>
<text x="285.8" y="268.3">Y</text>
<text x="222.9" y="270.9">~{OE}</text>
<text x="233" y="273.4">GND</text>
<text x="233.3" y="270.9">VCC</text>
<text x="272.9" y="270.9">~{OE}</text>
<text x="283" y="273.4">GND</text>
<text x="283.3" y="270.9">VCC</text>
<text x="24.8" y="278.9">IRLML0060</text>
<text x="74.8" y="278.9">IRLML0060</text>
<text x="124.5" y="278.9">0R30</text>
<text x="174.5" y="278.9">0R30</text>
<text x="223.3" y="278.9">74AHCT1G125</text>
<text x="273.3" y="278.9">74AHCT1G125</text>
<text x="178.8" y="290.9">J2</text>
</g>
<g font-size="1.8" fill="#a90000">
<text x="26.1" y="29.7">1</text>
<text x="225.5" y="27.2">1</text>
<text x="233.1" y="27.2">2</text>
<text x="26.1" y="32.3">2</text>
<text x="225.5" y="32.3">3</text>
<text x="233.1" y="32.3">4</text>
<text x="19.1" y="84.7">1</text>
<text x="19.1" y="87.2">2</text>
<text x="19.1" y="89.7">3</text>
<text x="39.5" y="84.7">6</text>
<text x="39.5" y="87.2">7</text>
<text x="39.5" y="89.7">8</text>
<text x="19.1" y="92.3">4</text>
<text x="39.5" y="92.3">9</text>
<text x="75.5" y="92">1</text>
<text x="19.1" y="148.5">1</text>
<text x="39.5" y="148.5">5</text>
<text x="39.5" y="145.9">6</text>
<text x="385.6" y="147.2">4</text>
<text x="19.1" y="151">2</text>
<text x="19.1" y="153.6">3</text>
<text x="39.5" y="151">4</text>
<text x="39.5" y="153.6">8</text>
<text x="19.1" y="208.5">2</text>
<text x="19.1" y="211">5</text>
<text x="19.1" y="213.6">6</text>
<text x="39.5" y="213.6">4</text>
<text x="219.1" y="269.7">1</text>
<text x="219.1" y="267.2">2</text>
<text x="239.5" y="269.7">5</text>
<text x="269.1" y="269.7">1</text>
<text x="269.1" y="267.2">2</text>
<text x="25.5" y="272">1</text>
<text x="34.5" y="274.5" transform="rotate(-90 34.5 274.5)">3</text>
<text x="75.5" y="272">1</text>
<text x="84.5" y="274.5" transform="rotate(-90 84.5 274.5)">3</text>
<text x="239.5" y="272.3">3</text>
<text x="289.5" y="272.3">3</text>
</g>
</svg>
